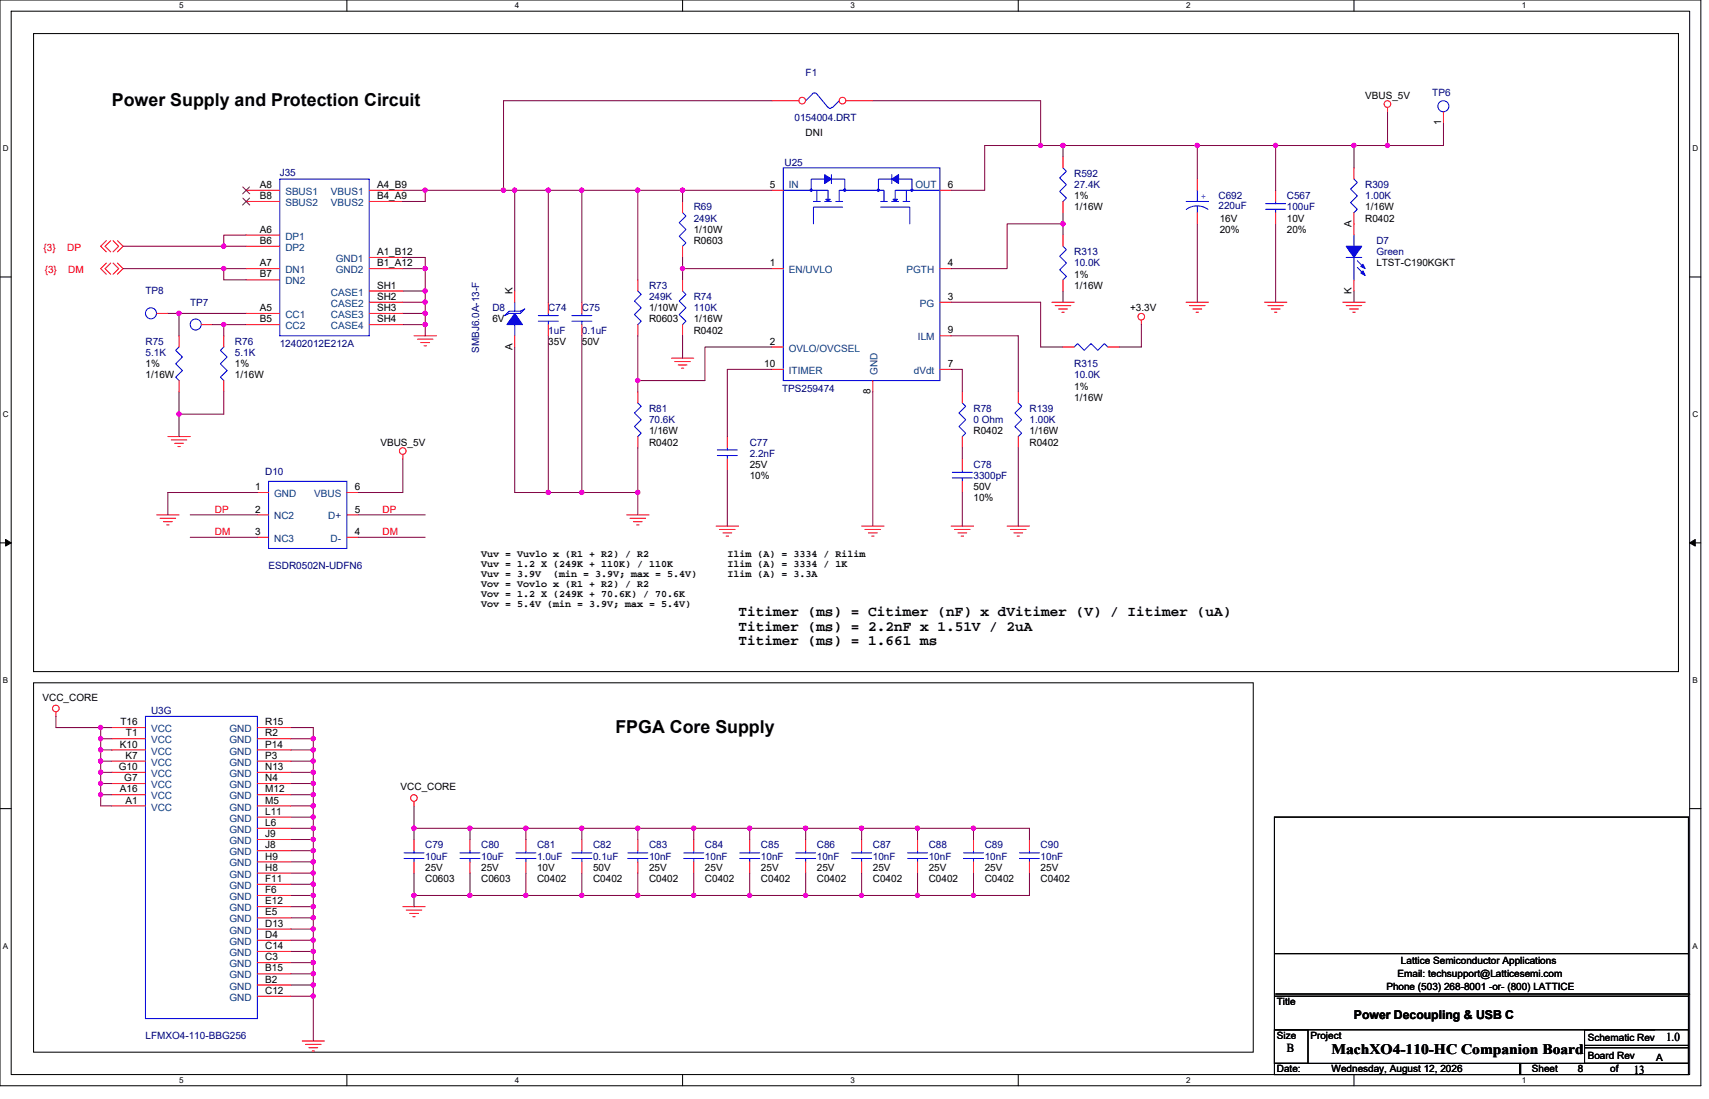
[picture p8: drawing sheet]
<svg xmlns="http://www.w3.org/2000/svg" width="213mm" height="137mm" viewBox="0 0 213 137" stroke-linecap="round" stroke-linejoin="round" font-family="sans-serif">
<path d="M0 0h212.3v135.5h-212.3zM1.4 1.4h209.5v132.7h-209.5z" fill="none" stroke="#000" stroke-width=".13"/>
<g fill="#fff">
<path d="M22.4 .1h.5v1.2h-.5z"/>
<path d="M22.4 134.3h.5v1.1h-.5z"/>
</g>
<path d="M43.3 0v1.4M43.3 134.1v1.4" fill="none" stroke="#000" stroke-width=".13"/>
<g fill="#fff">
<path d="M64.3 .1h.5v1.2h-.5z"/>
<path d="M64.3 134.3h.5v1.1h-.5z"/>
</g>
<path d="M85.2 0v1.4M85.2 134.1v1.4" fill="none" stroke="#000" stroke-width=".13"/>
<g fill="#fff">
<path d="M106.2 .1h.5v1.2h-.5z"/>
<path d="M106.2 134.3h.5v1.1h-.5z"/>
</g>
<path d="M127.1 0v1.4M127.1 134.1v1.4" fill="none" stroke="#000" stroke-width=".13"/>
<g fill="#fff">
<path d="M148.1 .1h.5v1.2h-.5z"/>
<path d="M148.1 134.3h.5v1.1h-.5z"/>
</g>
<path d="M169 0v1.4M169 134.1v1.4" fill="none" stroke="#000" stroke-width=".13"/>
<g fill="#fff">
<path d="M190 .1h.5v1.2h-.5z"/>
<path d="M190 134.3h.5v1.1h-.5z"/>
<path d="M.4 18h.7v1.1h-.7z"/>
<path d="M211.3 18h.7v1.1h-.7z"/>
<path d="M.4 51.1h.7v1.2h-.7z"/>
<path d="M211.3 51.1h.7v1.2h-.7z"/>
</g>
<path d="M0 34.6h1.4M210.9 34.6h1.4" fill="none" stroke="#000" stroke-width=".13"/>
<g fill="#fff">
<path d="M.4 84.3h.6v1.1h-.6z"/>
<path d="M211.3 84.3h.7v1.1h-.7z"/>
</g>
<path d="M0 67.8h1.4M210.9 67.8h1.4" fill="none" stroke="#000" stroke-width=".13"/>
<path d="M.7 67.3l.7 .5-.7 .4zM210.9 67.8l.7-.5v.9z" fill="#000" stroke="#000" stroke-width=".12"/>
<g fill="#fff">
<path d="M.4 117.5h.6v1.1h-.6z"/>
<path d="M211.3 117.5h.7v1.1h-.7z"/>
</g>
<g fill="none" stroke="#000" stroke-width=".13">
<path d="M4.2 4.2h205.3v79.6h-205.3zM4.2 85.2h152.3v46.1h-152.3zM0 100.9h1.4M159.1 102h51.7v32.1h-51.7zM159.1 119h51.7M210.9 100.9h1.4M159.1 128.5h4.2v4.2h-4.2zM159.1 132.7h51.7M159.1 124.3h51.7M159.1 128.5h47.5M159.3 124.1h51.6M189.7 132.7v1.4"/>
<path d="M189.8 132.7v1.4M197.8 128.5h13v4.2h-13zM197.8 130.8h13M197.8 130.5h13"/>
</g>
<g fill="none" stroke="#f00" stroke-width=".13">
<path d="M132.7 19.6v1.4M173.2 13.4v.6M180.2 14v1.4M13.3 30l-.7 .7 .7 .7M13.3 32.8l-.7 .7 .7 .7M13.8 30l-.7 .7 .7 .7M13.8 32.8l-.7 .7 .7 .7M14.1 30l.7 .7-.7 .7M14.1 32.8l.7 .7-.7 .7M14.7 30l.7 .7-.7 .7M14.7 32.8l.7 .7-.7 .7M30.7 25.1h4.2"/>
<path d="M30.7 23.7h4.2M30.7 39.1h4.2M30.7 33.5h4.2M30.7 34.9h4.2M30.7 29.3h4.2M30.7 30.7h4.2M46.1 32.1h4.2M46.1 33.5h4.2M46.1 23.7h4.2M46.1 25.1h4.2M46.1 36.3h4.2M46.1 37.7h4.2"/>
<path d="M46.1 39.1h4.2M68.5 37.7v1.4M79.6 34.9v1.4M131.3 37.7h2.8M131.7 38.1h2M132.2 38.6h1.1M132.6 39h.3M132.7 25.1v1.4M142.5 40v.5M148.1 37.7h2.8M148.5 38.1h2M148.9 38.6h1.1"/>
<path d="M149.3 39h.3M157.9 37.7h2.8M158.3 38.1h1.9M158.7 38.6h1.1M159.1 39h.3M159.3 23.7v1.4M159.3 26.5v1.4M167.6 37.7h2.8M168.1 38.1h1.9M168.5 38.6h1.1M168.9 39h.3M21 54.5h2.7"/>
<path d="M21.4 54.9h1.9M21.8 55.3h1.1M22.2 55.7h.3M30.7 40.5h4.2M46.1 40.5h4.2M50.3 56.7v.6M51.7 41.9h2.8M52.1 42.3h2M52.5 42.8h1.1M52.9 43.2h.3M68.5 40.5v1.4M79.6 40.5v1.4"/>
<path d="M83.8 44.7h2.8M84.2 45.1h2M84.7 45.6h1.1M85.1 46h.3M19.6 64.3h2.8M20 64.7h1.9M20.4 65.1h1.1M20.8 65.5h.3M78.2 64.3h2.8M78.7 64.7h1.9M79.1 65.1h1.1M79.5 65.5h.3"/>
<path d="M89.4 65.7h2.8M89.8 66.1h2M90.3 66.5h1.1M90.7 66.9h.3M107.6 65.7h2.8M108 66.1h1.9M108.4 66.5h1.1M108.8 66.9h.3M118.7 65.7h2.8M119.2 66.1h1.9M119.6 66.5h1.1M120 66.9h.3"/>
<path d="M125.7 65.7h2.8M126.2 66.1h1.9M126.6 66.5h1.1M127 66.9h.3M7 88.9v.5M50.3 113.2h2.8M50.7 113.6h2M51.1 114h1.1M51.5 114.4h.3M51.7 100v.6M51.7 104.8v1.4M51.7 107.6v1.4"/>
<path d="M58.7 104.8v1.4M58.7 107.6v1.4M37.7 129.9h2.8M38.1 130.3h2M38.6 130.8h1.1M39 131.2h.3"/>
<circle cx="173.2" cy="13" r=".42"/>
<circle cx="142.5" cy="39.5" r=".42"/>
<circle cx="50.3" cy="56.3" r=".42"/>
<circle cx="7" cy="88.4" r=".42"/>
<circle cx="51.7" cy="99.6" r=".42"/>
</g>
<g fill="none" stroke="#00f" stroke-width=".13">
<path d="M101.4 11.7l-.8 .9M102 11.7a.41 .41 0 0 0-.6 0M102 11.7l1.4 1.7M103.9 13.4a.26 .26 0 0 1-.3 .1 .26 .26 0 0 1-.2-.1M104.8 12.6l-.9 .8M34.9 22.4h11.2v19.5h-11.2zM67.2 39.4h2.5M68.5 39.1v.3M79.6 36.3l.5 .4-.9 .9 .9 .8-.9 .9 .9 .8-.5 .4M132.7 21l.4 .4-.8 .8 .8 .9-.8 .8 .8 .8-.4 .4M158 26.1h2.5M158 25.4h2.5"/>
<path d="M159.3 25.1v.3M159.3 26.1v.4M67.2 40.1h2.5M68.5 40.1v.4M50.4 107.1h2.5M50.4 106.4h2.5M51.7 106.2v.2M51.7 107.1v.5M57.4 107.1h2.5M57.4 106.4h2.5M58.7 106.2v.2M58.7 107.1v.5"/>
<circle cx="180.2" cy="13.3" r=".69"/>
</g>
<path d="M30.3 24.7l.9 .9M30.3 23.3l.9 .9M31.2 24.7l-.9 .9M31.2 23.3l-.9 .9" fill="none" stroke="#804000" stroke-width=".12"/>
<circle cx="100.1" cy="12.6" r=".42" fill="#fff" stroke="#f00" stroke-width=".13"/>
<path d="M96.4 12.6h3.3" fill="none" stroke="#f00" stroke-width=".13"/>
<circle cx="105.2" cy="12.6" r=".42" fill="#fff" stroke="#f00" stroke-width=".13"/>
<g fill="none" stroke="#f00" stroke-width=".13">
<path d="M105.6 12.6h3.4M19.6 39.1h1.4M64.3 36.3v1.4M72.6 37.7v1.4M85.2 25.1v1.4M85.2 30.7v1.4M85.2 34.9v1.4M96.4 33.5h1.4M96.4 23.7h1.4M117.3 37.7h1.4M117.3 33.5h1.4M117.3 23.7h1.4"/>
<path d="M132.7 29.3v1.4M132.7 34.9v1.4M149.5 22.4v1.3M149.5 26.5v1.4M169 21v1.4M169 26.5v2.8M169 34.9v1.4M22.4 41.9v1.4M22.4 47.5v1.4M25.1 40.5h1.4M27.9 41.9v1.4M27.9 47.5v1.4"/>
<path d="M64.3 41.9v1.4M72.6 40.5v1.4M79.6 48.9v1.4M79.6 54.5v1.4M85.2 40.5v1.4M90.8 54.5v1.4M90.8 57.3v1.4M96.4 43.3h1.4M96.4 46.1h1.4M109 47.5v1.4M117.3 46.1h1.4M117.3 41.9h1.4"/>
<path d="M120.1 48.9v1.4M120.1 54.5v1.4M120.1 57.3v1.4M127.1 48.9v1.4M127.1 54.5v1.4M132.7 43.3h1.4M138.3 43.3h1.4M32.1 61.5h1.4M32.1 64.3h1.4M32.1 67.1h1.4M43.3 67.1h1.4M43.3 61.5h1.4"/>
<path d="M43.3 64.3h1.4M120.1 60.1v1.4M14 90.8h4.2M14 92.2h4.2M14 93.6h4.2M14 95h4.2M14 96.4h4.2M14 97.8h4.2M14 99.2h4.2M32.1 90.8h4.2M32.1 92.2h4.2M32.1 93.6h4.2"/>
<path d="M32.1 95h4.2M32.1 96.4h4.2M32.1 97.8h4.2M32.1 99.2h4.2M14 100.6h4.2M32.1 100.6h4.2M32.1 102h4.2M32.1 103.4h4.2M32.1 104.8h4.2M32.1 106.2h4.2M32.1 107.6h4.2M32.1 109h4.2"/>
<path d="M32.1 110.4h4.2M32.1 111.8h4.2M32.1 113.2h4.2M32.1 114.6h4.2M32.1 116h4.2M32.1 117.3h4.2M32.1 118.7h4.2M65.7 104.8v1.4M65.7 107.6v1.4M72.6 104.8v1.4M72.6 107.6v1.4M79.6 104.8v1.4"/>
<path d="M79.6 107.6v1.4M86.6 104.8v1.4M86.6 107.6v1.4M93.6 104.8v1.4M93.6 107.6v1.4M100.6 104.8v1.4M100.6 107.6v1.4M107.6 104.8v1.4M107.6 107.6v1.4M114.6 104.8v1.4M114.6 107.6v1.4M121.5 104.8v1.4"/>
<path d="M121.5 107.6v1.4M128.5 104.8v1.4M128.5 107.6v1.4M32.1 120.1h4.2M32.1 121.5h4.2M32.1 122.9h4.2M32.1 124.3h4.2"/>
</g>
<g fill="none" stroke="#00f" stroke-width=".13">
<path d="M63 39.4l.6-.6h1.4l.5-.2-.5 .5h-1.4zM64.3 37.7v1.1M71.4 39.4h2.5M72.6 39.1v.3M85.2 26.5l.4 .5-.8 .8 .8 .8-.8 .9 .8 .8-.4 .4M85.2 36.3l.4 .4-.8 .9 .8 .8-.8 .9 .8 .8-.4 .4M97.8 21h19.5v26.5h-19.5zM97.8 23.7h4.2v1.4M101.3 23.7v-1.3h4.2v1.3M101.6 25.1h.8M102 23.7h1.4v1.4M103 25.1h.8"/>
<path d="M103.8 21.8v1.1M104.4 25.1h.8M104.8 25.1v-1.4h5.6v1.4M105.2 25.8h-3.6v2.1M109.7 23.7v-1.3h4.2v1.3M109.9 25.8h3.7v2.1M109.9 25.1h.9M111.3 25.1h.9M111.3 21.8v1.1M112.7 25.1h.9M113.2 23.7h-1.4v1.4M117.3 23.7h-4.1v1.4"/>
<path d="M132.7 30.7l.4 .5-.8 .8 .8 .8-.8 .9 .8 .8-.4 .4M148.1 25.1h2.8M148.1 26.1a2.29 2.29 0 0 1 2.7 0M149.5 25.7v.8M149.5 23.7v1.4M168.1 32.1h1.9M169 22.4l.5 .4-.9 .8 .9 .8-.9 .9 .9 .8-.5 .4M169 29.3v1.4M169 32.1v2.8M169.5 32.6l.8 .8M169.5 33.4l.8 .8M22.4 43.3l-.5 .4 .9 .9-.9 .8 .9 .8-.9 .9 .5 .4"/>
<path d="M27.9 43.3l-.4 .4 .9 .9-.9 .8 .9 .8-.9 .9 .4 .4M64.3 40.5v1.4M71.4 40.1h2.5M72.6 40.1v.4M79.6 50.3l.5 .4-.9 .8 .9 .9-.9 .8 .9 .9-.5 .4M89.6 56.9h2.5M89.6 56.2h2.5M90.8 55.9v.3M90.8 56.9v.4M118.9 59.6h2.5M118.9 58.9h2.5M120.1 50.3l.5 .4-.9 .8 .9 .9-.9 .8 .9 .9-.5 .4"/>
<path d="M120.1 58.7v.2M120.1 59.6v.5M127.1 50.3l.5 .4-.9 .8 .9 .9-.9 .8 .9 .9-.5 .4M134.1 43.3l.4-.4 .9 .8 .8-.8 .9 .8 .8-.8 .4 .4M33.5 60.1h9.8v8.4h-9.8zM18.2 89.4h13.9v37.7h-13.9zM64.4 107.1h2.5M64.4 106.4h2.5M65.7 106.2v.2M65.7 107.1v.5M71.4 107.1h2.5M71.4 106.4h2.5"/>
<path d="M72.6 106.2v.2M72.6 107.1v.5M78.4 107.1h2.5M78.4 106.4h2.5M79.6 106.2v.2M79.6 107.1v.5M85.4 107.1h2.5M85.4 106.4h2.5M86.6 106.2v.2M86.6 107.1v.5M92.4 107.1h2.4M92.4 106.4h2.4"/>
<path d="M93.6 106.2v.2M93.6 107.1v.5M99.3 107.1h2.5M99.3 106.4h2.5M100.6 106.2v.2M100.6 107.1v.5M106.3 107.1h2.5M106.3 106.4h2.5M107.6 106.2v.2M107.6 107.1v.5M113.3 107.1h2.5M113.3 106.4h2.5"/>
<path d="M114.6 106.2v.2M114.6 107.1v.5M120.3 107.1h2.5M120.3 106.4h2.5M121.5 106.2v.2M121.5 107.1v.5M127.3 107.1h2.5M127.3 106.4h2.5M128.5 106.2v.2M128.5 107.1v.5"/>
<circle cx="18.8" cy="39.1" r=".69"/>
<circle cx="24.4" cy="40.5" r=".69"/>
</g>
<g fill="#00f" stroke="#00f" stroke-width=".13">
<path d="M101.2 23.6h.2v.2h-.2z" fill-rule="evenodd"/>
<path d="M105.4 23.6h.2v.2h-.2z" fill-rule="evenodd"/>
<path d="M109.5 23.6h.2v.2h-.2z" fill-rule="evenodd"/>
<path d="M113.7 23.6h.2v.2h-.2z" fill-rule="evenodd"/>
<path d="M111.5 24.9h.5l-.2 .2z" fill-rule="evenodd"/>
<path d="M103.1 24.9h.6l-.3 .2z" fill-rule="evenodd"/>
<path d="M103 21.8l.8 .6-.8 .5z" fill-rule="evenodd"/>
<path d="M111.3 22.4l.9-.6v1.1z" fill-rule="evenodd"/>
<path d="M168.1 30.7h1.9l-1 1.4z" fill-rule="evenodd"/>
<path d="M170.2 33.8l.2 .6-.5-.3z" fill-rule="evenodd"/>
<path d="M170.2 33l.2 .5-.5-.2z" fill-rule="evenodd"/>
<path d="M64.3 39.1l.9 1.4h-1.9z" fill-rule="evenodd"/>
</g>
<g fill="none" stroke="#800040" stroke-width=".13">
<path d="M96.4 12.6h-33.5v11.1M109 12.6h20.9v5.6M129.9 18.2h2.8M129.9 18.2h-7v5.5h-4.2M132.7 18.2h16.8M132.7 18.2v1.4M149.5 18.2v4.2M149.5 18.2h9.8M159.3 18.2h9.7M159.3 18.2v5.5M169 18.2v2.8M169 18.2h4.2"/>
<path d="M173.2 14v4.2M180.2 15.4v2.8h-7M15.4 33.5h12.5M21 39.1h1.4M27.9 33.5h2.8M27.9 33.5v1.4h2.8M27.9 30.7h2.8M30.7 29.3h-2.8v1.4h-12.5M30.7 39.1h-8.3v2.8M50.3 23.7h2.8M50.3 32.1h2.8v1.4h-2.8M50.3 36.3h2.8"/>
<path d="M50.3 39.1h2.8M53.1 23.7v1.4h-2.8M53.1 33.5v2.8M53.1 36.3v1.4h-2.8M53.1 37.7v1.4M53.1 39.1v1.4M53.1 23.7h9.8M62.9 23.7h1.4M64.3 23.7v12.6M64.3 23.7h4.2M68.5 23.7v14M68.5 23.7h4.1"/>
<path d="M72.6 23.7v14M72.6 23.7h7M79.6 23.7h5.6M79.6 23.7v11.2M85.2 33.5h11.2M85.2 32.1v1.4M85.2 23.7h11.2M85.2 23.7v1.4M85.2 33.5v1.4M118.7 37.7h11.2v5.6h2.8M132.7 26.5v1.4M132.7 27.9v1.4"/>
<path d="M132.7 36.3v1.4M132.7 27.9h-7v5.6h-7M149.5 27.9v9.8M159.3 27.9v9.8M169 36.3v1.4M22.4 48.9v2.8M22.4 51.7v2.8M26.5 40.5h1.4M27.9 40.5h2.8M27.9 48.9v2.8h-5.5M27.9 40.5v1.4M50.3 40.5h2.8"/>
<path d="M50.3 57.3v4.2h-5.6M53.1 40.5v1.4M64.3 43.3v18.2h4.2M68.5 41.9v19.6M72.6 41.9v19.6M79.6 47.5v1.4M79.6 41.9v5.6M79.6 55.9v5.6M85.2 41.9v2.8M90.8 58.7v7M96.4 46.1h-5.6v8.4M96.4 43.3h-8.4v4.2h-8.4"/>
<path d="M109 48.9v16.8M118.7 41.9h8.4v7M118.7 46.1h1.4v2.8M120.1 55.9v1.4M127.1 55.9v9.8M142.5 40.5v2.8h-2.8M23.7 64.3h8.4M23.7 67.1h8.4M32.1 61.5h-11.1v2.8M44.7 64.3h8.4M44.7 67.1h8.4M68.5 61.5h4.1"/>
<path d="M72.6 61.5h7M79.6 61.5v2.8M120.1 61.5v4.2M7 89.4v1.4h5.6M12.6 96.4h1.4M12.6 93.6h1.4M12.6 95h1.4M12.6 97.8h1.4M12.6 99.2h1.4M12.6 92.2h1.4M12.6 90.8h1.4M12.6 92.2v1.4"/>
<path d="M12.6 93.6v1.4M12.6 97.8v2.8h1.4M12.6 95v1.4M12.6 96.4v1.4M12.6 90.8v1.4M36.3 90.8h2.8v1.4M36.3 92.2h2.8M36.3 93.6h2.8M36.3 95h2.8M36.3 96.4h2.8M36.3 97.8h2.8M36.3 99.2h2.8"/>
<path d="M39.1 92.2v1.4M39.1 93.6v1.4M39.1 95v1.4M39.1 96.4v1.4M39.1 97.8v1.4M39.1 99.2v1.4M36.3 100.6h2.8M36.3 102h2.8M36.3 103.4h2.8M36.3 104.8h2.8M36.3 106.2h2.8M36.3 107.6h2.8"/>
<path d="M36.3 109h2.8M36.3 110.4h2.8M36.3 111.8h2.8M36.3 113.2h2.8M36.3 114.6h2.8M36.3 116h2.8M36.3 117.3h2.8M36.3 118.7h2.8M39.1 100.6v1.4M39.1 102v1.4M39.1 103.4v1.4M39.1 104.8v1.4"/>
<path d="M39.1 106.2v1.4M39.1 107.6v1.4M39.1 109v1.4M39.1 110.4v1.4M39.1 111.8v1.4M39.1 113.2v1.4M39.1 114.6v1.4M39.1 116v1.3M39.1 117.3v1.4M39.1 118.7v1.4M51.7 100.6v2.8M51.7 109v2.8"/>
<path d="M51.7 111.8h7M51.7 103.4v1.4M51.7 111.8v1.4M51.7 103.4h7M58.7 109v2.8M58.7 111.8h7M58.7 103.4v1.4M58.7 103.4h7M65.7 109v2.8M65.7 111.8h6.9M65.7 103.4v1.4M65.7 103.4h6.9"/>
<path d="M72.6 103.4v1.4M72.6 109v2.8M72.6 103.4h7M72.6 111.8h7M79.6 103.4h7M79.6 103.4v1.4M79.6 109v2.8M79.6 111.8h7M86.6 103.4v1.4M86.6 109v2.8M86.6 103.4h7M86.6 111.8h7"/>
<path d="M93.6 103.4h7M93.6 111.8h7M93.6 103.4v1.4M93.6 109v2.8M100.6 111.8h7M100.6 103.4h7M100.6 103.4v1.4M100.6 109v2.8M107.6 109v2.8M107.6 103.4h7M107.6 111.8h7M107.6 103.4v1.4"/>
<path d="M114.6 109v2.8M114.6 103.4h6.9M114.6 111.8h6.9M114.6 103.4v1.4M121.5 109v2.8M121.5 103.4h7v1.4M121.5 103.4v1.4M128.5 109v2.8h-7M36.3 120.1h2.8M36.3 121.5h2.8M36.3 122.9h2.8M36.3 124.3h2.8"/>
<path d="M39.1 120.1v1.4M39.1 121.5v1.4M39.1 122.9v1.4M39.1 124.3v5.6"/>
</g>
<g fill="#f0f" stroke="#f0f" stroke-width=".13">
<circle cx="12.6" cy="93.6" r=".27"/>
<circle cx="12.6" cy="95" r=".27"/>
<circle cx="12.6" cy="90.8" r=".27"/>
<circle cx="12.6" cy="96.4" r=".27"/>
<circle cx="12.6" cy="92.2" r=".27"/>
<circle cx="12.6" cy="99.2" r=".27"/>
<circle cx="12.6" cy="97.8" r=".27"/>
<circle cx="39.1" cy="92.2" r=".27"/>
<circle cx="39.1" cy="93.6" r=".27"/>
<circle cx="39.1" cy="95" r=".27"/>
<circle cx="39.1" cy="97.8" r=".27"/>
<circle cx="39.1" cy="96.4" r=".27"/>
<circle cx="39.1" cy="100.6" r=".27"/>
<circle cx="39.1" cy="99.2" r=".27"/>
<circle cx="39.1" cy="103.4" r=".27"/>
<circle cx="39.1" cy="102" r=".27"/>
<circle cx="39.1" cy="104.8" r=".27"/>
<circle cx="39.1" cy="106.2" r=".27"/>
<circle cx="39.1" cy="109" r=".27"/>
<circle cx="39.1" cy="107.6" r=".27"/>
<circle cx="39.1" cy="110.3" r=".27"/>
<circle cx="39.1" cy="111.7" r=".27"/>
<circle cx="39.1" cy="113.1" r=".27"/>
<circle cx="39.1" cy="114.5" r=".27"/>
<circle cx="39.1" cy="115.9" r=".27"/>
<circle cx="39.1" cy="117.3" r=".27"/>
<circle cx="39.1" cy="120.1" r=".27"/>
<circle cx="39.1" cy="118.7" r=".27"/>
<circle cx="39.1" cy="121.5" r=".27"/>
<circle cx="39.1" cy="122.9" r=".27"/>
<circle cx="39.1" cy="124.3" r=".27"/>
<circle cx="51.7" cy="103.4" r=".27"/>
<circle cx="58.7" cy="103.4" r=".27"/>
<circle cx="72.6" cy="103.4" r=".27"/>
<circle cx="65.6" cy="103.4" r=".27"/>
<circle cx="86.6" cy="103.4" r=".27"/>
<circle cx="79.6" cy="103.4" r=".27"/>
<circle cx="93.6" cy="103.4" r=".27"/>
<circle cx="65.6" cy="111.7" r=".27"/>
<circle cx="72.6" cy="111.7" r=".27"/>
<circle cx="93.6" cy="111.7" r=".27"/>
<circle cx="58.7" cy="111.7" r=".27"/>
<circle cx="51.7" cy="111.7" r=".27"/>
<circle cx="86.6" cy="111.7" r=".27"/>
<circle cx="79.6" cy="111.7" r=".27"/>
<circle cx="107.6" cy="103.4" r=".27"/>
<circle cx="100.6" cy="103.4" r=".27"/>
<circle cx="121.5" cy="103.4" r=".27"/>
<circle cx="114.5" cy="103.4" r=".27"/>
<circle cx="107.6" cy="111.7" r=".27"/>
<circle cx="100.6" cy="111.7" r=".27"/>
<circle cx="114.5" cy="111.7" r=".27"/>
<circle cx="121.5" cy="111.7" r=".27"/>
<circle cx="62.9" cy="23.7" r=".27"/>
<circle cx="53.1" cy="23.7" r=".27"/>
<circle cx="22.3" cy="51.7" r=".27"/>
<circle cx="173.2" cy="18.1" r=".27"/>
<circle cx="129.9" cy="18.1" r=".27"/>
<circle cx="132.7" cy="18.1" r=".27"/>
<circle cx="159.2" cy="18.1" r=".27"/>
<circle cx="169" cy="18.1" r=".27"/>
<circle cx="64.2" cy="23.7" r=".27"/>
<circle cx="68.4" cy="23.7" r=".27"/>
<circle cx="72.6" cy="23.7" r=".27"/>
<circle cx="85.2" cy="23.7" r=".27"/>
<circle cx="79.6" cy="23.7" r=".27"/>
<circle cx="68.4" cy="61.5" r=".27"/>
<circle cx="72.6" cy="61.5" r=".27"/>
<circle cx="79.6" cy="47.5" r=".27"/>
<circle cx="79.6" cy="61.5" r=".27"/>
<circle cx="53.1" cy="33.5" r=".27"/>
<circle cx="53.1" cy="36.3" r=".27"/>
<circle cx="53.1" cy="37.7" r=".27"/>
<circle cx="53.1" cy="39.1" r=".27"/>
<circle cx="53.1" cy="40.5" r=".27"/>
<circle cx="27.9" cy="30.7" r=".27"/>
<circle cx="27.9" cy="33.5" r=".27"/>
<circle cx="149.5" cy="18.1" r=".27"/>
<circle cx="132.7" cy="27.9" r=".27"/>
<circle cx="22.3" cy="39.1" r=".27"/>
<circle cx="27.9" cy="40.5" r=".27"/>
<circle cx="85.2" cy="33.5" r=".27"/>
</g>
<g font-size="2.2">
<text x="14" y="13.2">Power Supply and Protection Circuit</text>
<text x="76.8" y="91.5">FPGA Core Supply</text>
</g>
<g font-size="1.8">
<text x="92.2" y="76.9">Titimer (ms) = Citimer (nF) x dVitimer (V) / Iitimer (uA)</text>
<text x="92.2" y="78.7">Titimer (ms) = 2.2nF x 1.51V / 2uA</text>
<text x="92.2" y="80.5">Titimer (ms) = 1.661 ms</text>
<text x="166.2" y="131.6">MachXO4-110-HC Companion Board</text>
</g>
<g font-size="1.5">
<text x="160.7" y="131.3">B</text>
<text x="169" y="127.1">Power Decoupling &amp; USB C</text>
<text x="208" y="129.9">1.0</text>
<text x="204" y="134.1">13</text>
</g>
<g font-size="1.2" fill="#000080">
<text x="100.6" y="9.5">F1</text>
<text x="99.2" y="15.1">0154004.DRT</text>
<text x="178.8" y="12">TP6</text>
<text x="34.9" y="21.9">J35</text>
<text x="97.9" y="20.7">U25</text>
<text x="134.1" y="22.1">R592</text>
<text x="134.1" y="23.5">27.4K</text>
<text x="170.4" y="23.5">R309</text>
<text x="86.6" y="26.3">R69</text>
<text x="86.6" y="27.7">249K</text>
<text x="152.1" y="24.9">C692</text>
<text x="152.1" y="26.1">220uF</text>
<text x="160.7" y="24.9">C567</text>
<text x="160.7" y="26.3">100uF</text>
<text x="170.4" y="24.9">1.00K</text>
<text x="134.1" y="31.9">R313</text>
<text x="134.1" y="33.3">10.0K</text>
<text x="171.8" y="30.5">D7</text>
<text x="171.8" y="31.9">Green</text>
<text x="18.2" y="36.7">TP8</text>
<text x="23.7" y="38.1">TP7</text>
<text x="61.5" y="38.8">D8</text>
<text x="68.5" y="38.8">C74</text>
<text x="68.5" y="41.6">1uF</text>
<text x="72.6" y="38.8">C75</text>
<text x="72.6" y="41.6">0.1uF</text>
<text x="81" y="36">R73</text>
<text x="81" y="37.4">249K</text>
<text x="86.6" y="37.4">R74</text>
<text x="86.6" y="38.8">110K</text>
<text x="18.2" y="43">R75</text>
<text x="18.2" y="44.4">5.1K</text>
<text x="29.3" y="43">R76</text>
<text x="29.3" y="44.4">5.1K</text>
<text x="34.9" y="43.3">12402012E212A</text>
<text x="59.8" y="44" transform="rotate(-90 59.8 44)">SMBJ6.0A-13-F</text>
<text x="134.1" y="45.8">R315</text>
<text x="134.1" y="47.2">10.0K</text>
<text x="81" y="51.4">R81</text>
<text x="81" y="52.8">70.6K</text>
<text x="97.6" y="48.9">TPS259474</text>
<text x="121.5" y="51.4">R78</text>
<text x="121.5" y="52.8">0 Ohm</text>
<text x="128.5" y="51.4">R139</text>
<text x="128.5" y="52.8">1.00K</text>
<text x="33.1" y="59.2">D10</text>
<text x="93.6" y="55.6">C77</text>
<text x="93.6" y="57">2.2nF</text>
<text x="121.5" y="58.4">C78</text>
<text x="121.5" y="59.8">3300pF</text>
<text x="33.5" y="71">ESDR0502N-UDFN6</text>
<text x="18.9" y="89.1">U3G</text>
<text x="53.1" y="105.9">C79</text>
<text x="53.1" y="107.3">10uF</text>
<text x="60.1" y="105.9">C80</text>
<text x="60.1" y="107.3">10uF</text>
<text x="67.1" y="105.9">C81</text>
<text x="67.1" y="107.3">1.0uF</text>
<text x="74" y="105.9">C82</text>
<text x="74" y="107.3">0.1uF</text>
<text x="81" y="105.9">C83</text>
<text x="81" y="107.3">10nF</text>
<text x="88" y="105.9">C84</text>
<text x="88" y="107.3">10nF</text>
<text x="95" y="105.9">C85</text>
<text x="95" y="107.3">10nF</text>
<text x="102" y="105.9">C86</text>
<text x="102" y="107.3">10nF</text>
<text x="109" y="105.9">C87</text>
<text x="109" y="107.3">10nF</text>
<text x="116" y="105.9">C88</text>
<text x="116" y="107.3">10nF</text>
<text x="122.9" y="105.9">C89</text>
<text x="122.9" y="107.3">10nF</text>
<text x="129.9" y="105.9">C90</text>
<text x="129.9" y="107.3">10nF</text>
<text x="18.2" y="129.6">LFMXO4-110-BBG256</text>
</g>
<g font-size="1.2">
<text x="100.6" y="16.9">DNI</text>
<text x="170.4" y="12.3">VBUS_5V</text>
<text x="179.9" y="15.6" transform="rotate(-90 179.9 15.6)">1</text>
<text x="32.4" y="23.5">A8</text>
<text x="47.1" y="23.5">A4_B9</text>
<text x="96.1" y="23.5">5</text>
<text x="118.3" y="23.5">6</text>
<text x="32.4" y="24.8">B8</text>
<text x="32.4" y="29">A6</text>
<text x="47.1" y="24.8">B4_A9</text>
<text x="86.6" y="29.1">1/10W</text>
<text x="134.1" y="24.9">1%</text>
<text x="134.1" y="26.3">1/16W</text>
<text x="152.3" y="27.7">16V</text>
<text x="152.3" y="29.1">20%</text>
<text x="160.7" y="29.1">20%</text>
<text x="160.7" y="27.7">10V</text>
<text x="168.7" y="28.4" transform="rotate(-90 168.7 28.4)">A</text>
<text x="170.4" y="26.3">1/16W</text>
<text x="170.4" y="27.7">R0402</text>
<text x="32.4" y="33.2">A7</text>
<text x="32.4" y="34.6">B7</text>
<text x="32.4" y="30.4">B6</text>
<text x="47.1" y="31.8">A1_B12</text>
<text x="47.1" y="33.2">B1_A12</text>
<text x="86.6" y="30.5">R0603</text>
<text x="96.1" y="33.2">1</text>
<text x="118.3" y="33.2">4</text>
<text x="134.1" y="34.6">1%</text>
<text x="171.8" y="33.3">LTST-C190KGKT</text>
<text x="32.4" y="38.8">A5</text>
<text x="32.4" y="40.2">B5</text>
<text x="47.1" y="36">SH1</text>
<text x="47.1" y="37.4">SH2</text>
<text x="47.1" y="38.8">SH3</text>
<text x="47.1" y="40.2">SH4</text>
<text x="61.5" y="40.2">6V</text>
<text x="64" y="36.7" transform="rotate(-90 64 36.7)">K</text>
<text x="81" y="38.8">1/10W</text>
<text x="81" y="40.2">R0603</text>
<text x="86.6" y="40.2">1/16W</text>
<text x="86.6" y="41.6">R0402</text>
<text x="118.3" y="41.6">9</text>
<text x="118.3" y="37.4">3</text>
<text x="134.1" y="36">1/16W</text>
<text x="141.1" y="38.8">+3.3V</text>
<text x="168.7" y="36.7" transform="rotate(-90 168.7 36.7)">K</text>
<text x="18.2" y="45.8">1%</text>
<text x="18.2" y="47.2">1/16W</text>
<text x="29.3" y="45.8">1%</text>
<text x="29.3" y="47.2">1/16W</text>
<text x="64" y="43.7" transform="rotate(-90 64 43.7)">A</text>
<text x="68.5" y="43">35V</text>
<text x="72.6" y="43">50V</text>
<text x="95.4" y="45.8">10</text>
<text x="96.1" y="43">2</text>
<text x="118.3" y="45.8">7</text>
<text x="108.7" y="49.2" transform="rotate(-90 108.7 49.2)">8</text>
<text x="134.1" y="48.6">1%</text>
<text x="134.1" y="50">1/16W</text>
<text x="47.5" y="55.6">VBUS_5V</text>
<text x="81" y="55.6">R0402</text>
<text x="81" y="54.2">1/16W</text>
<text x="93.6" y="58.4">25V</text>
<text x="93.6" y="59.8">10%</text>
<text x="121.5" y="54.2">R0402</text>
<text x="128.5" y="54.2">1/16W</text>
<text x="128.5" y="55.6">R0402</text>
<text x="31.9" y="61.2">1</text>
<text x="31.9" y="64">2</text>
<text x="44.3" y="61.2">6</text>
<text x="44.3" y="64">5</text>
<text x="121.5" y="62.6">10%</text>
<text x="121.5" y="61.2">50V</text>
<text x="31.9" y="66.8">3</text>
<text x="44.3" y="66.8">4</text>
<text x="60.1" y="69.5">Vuv = Vuvlo x (R1 + R2) / R2</text>
<text x="60.1" y="70.7">Vuv = 1.2 X (249K + 110K) / 110K</text>
<text x="60.1" y="72">Vuv = 3.9V</text>
<text x="69.1" y="72">(min = 3.9V; max = 5.4V)</text>
<text x="90.8" y="69.5">Ilim (A) = 3334 / Rilim</text>
<text x="90.8" y="70.7">Ilim (A) = 3334 / 1K</text>
<text x="90.8" y="72">Ilim (A) = 3.3A</text>
<text x="60.1" y="73.2">Vov = Vovlo x (R1 + R2) / R2</text>
<text x="60.1" y="74.5">Vov = 1.2 X (249K + 70.6K) / 70.6K</text>
<text x="60.1" y="75.7">Vov = 5.4V (min = 3.9V; max = 5.4V)</text>
<text x="5.3" y="87.5">VCC_CORE</text>
<text x="15" y="93.3">K10</text>
<text x="15" y="90.5">T16</text>
<text x="15.7" y="94.7">K7</text>
<text x="15.7" y="91.9">T1</text>
<text x="33.1" y="90.5">R15</text>
<text x="33.1" y="91.9">R2</text>
<text x="33.1" y="93.3">P14</text>
<text x="33.1" y="94.7">P3</text>
<text x="14.8" y="96.1">G10</text>
<text x="15" y="98.9">A16</text>
<text x="15.5" y="97.5">G7</text>
<text x="15.7" y="100.3">A1</text>
<text x="33.1" y="96.1">N13</text>
<text x="33.1" y="97.5">N4</text>
<text x="33.1" y="98.9">M12</text>
<text x="33.1" y="100.3">M5</text>
<text x="33.1" y="101.7">L11</text>
<text x="50" y="98.6">VCC_CORE</text>
<text x="33.1" y="103.1">L6</text>
<text x="33.1" y="104.5">J9</text>
<text x="33.1" y="105.9">J8</text>
<text x="33.1" y="107.3">H9</text>
<text x="33.1" y="108.7">H8</text>
<text x="33.1" y="110.1">F11</text>
<text x="33.1" y="111.5">F6</text>
<text x="33.1" y="112.9">E12</text>
<text x="53.1" y="108.7">25V</text>
<text x="53.1" y="110.1">C0603</text>
<text x="60.1" y="108.7">25V</text>
<text x="60.1" y="110.1">C0603</text>
<text x="67.1" y="108.7">10V</text>
<text x="67.1" y="110.1">C0402</text>
<text x="74" y="108.7">50V</text>
<text x="74" y="110.1">C0402</text>
<text x="81" y="108.7">25V</text>
<text x="81" y="110.1">C0402</text>
<text x="88" y="108.7">25V</text>
<text x="88" y="110.1">C0402</text>
<text x="95" y="108.7">25V</text>
<text x="95" y="110.1">C0402</text>
<text x="102" y="108.7">25V</text>
<text x="102" y="110.1">C0402</text>
<text x="109" y="108.7">25V</text>
<text x="109" y="110.1">C0402</text>
<text x="116" y="108.7">25V</text>
<text x="116" y="110.1">C0402</text>
<text x="122.9" y="108.7">25V</text>
<text x="122.9" y="110.1">C0402</text>
<text x="129.9" y="108.7">25V</text>
<text x="129.9" y="110.1">C0402</text>
<text x="33.1" y="114.3">E5</text>
<text x="33.1" y="115.7">D13</text>
<text x="33.1" y="117.1">D4</text>
<text x="33.1" y="118.4">C14</text>
<text x="33.1" y="119.8">C3</text>
<text x="33.1" y="121.2">B15</text>
<text x="33.1" y="122.6">B2</text>
<text x="33.1" y="124">C12</text>
<text x="159.4" y="125.5">Title</text>
<text x="173.1" y="123.5">Phone (503) 268-8001 -or- (800) LATTICE</text>
<text x="174.5" y="122">Email: techsupport@Latticesemi.com</text>
<text x="174.9" y="120.3">Lattice Semiconductor Applications</text>
<text x="159.4" y="129.6">Size</text>
<text x="163.6" y="129.6">Project</text>
<text x="198.2" y="129.9">Schematic Rev</text>
<text x="159.4" y="133.8">Date:</text>
<text x="166.2" y="133.8">Wednesday, August 12, 2026</text>
<text x="191.2" y="133.8">Sheet</text>
<text x="197" y="133.8">8</text>
<text x="198.2" y="132.2">Board Rev</text>
<text x="201" y="133.8">of</text>
<text x="206.8" y="132.4">A</text>
</g>
<g font-size="1.2" fill="#004080">
<text x="98.5" y="23.5">IN</text>
<text x="114.3" y="23.5">OUT</text>
<text x="35.6" y="25.7">SBUS2</text>
<text x="35.6" y="24.3">SBUS1</text>
<text x="35.6" y="29.9">DP1</text>
<text x="41.3" y="24.3">VBUS1</text>
<text x="41.3" y="25.7">VBUS2</text>
<text x="35.6" y="34.1">DN1</text>
<text x="35.6" y="35.5">DN2</text>
<text x="35.6" y="31.3">DP2</text>
<text x="41.9" y="32.7">GND1</text>
<text x="41.9" y="34.1">GND2</text>
<text x="98.5" y="34.1">EN/UVLO</text>
<text x="113.2" y="34.1">PGTH</text>
<text x="35.6" y="39.7">CC1</text>
<text x="35.6" y="41.1">CC2</text>
<text x="41.3" y="36.9">CASE1</text>
<text x="41.3" y="38.3">CASE2</text>
<text x="41.3" y="39.7">CASE3</text>
<text x="41.3" y="41.1">CASE4</text>
<text x="114.9" y="38.3">PG</text>
<text x="98.5" y="43.9">OVLO/OVCSEL</text>
<text x="98.5" y="46.7">ITIMER</text>
<text x="109.6" y="46.8" transform="rotate(-90 109.6 46.8)">GND</text>
<text x="114.1" y="46.7">dVdt</text>
<text x="114.6" y="42.5">ILM</text>
<text x="34.2" y="62">GND</text>
<text x="34.2" y="64.8">NC2</text>
<text x="39.2" y="62">VBUS</text>
<text x="41" y="64.8">D+</text>
<text x="34.2" y="67.6">NC3</text>
<text x="41.3" y="67.6">D-</text>
<text x="18.9" y="91.4">VCC</text>
<text x="18.9" y="92.8">VCC</text>
<text x="18.9" y="94.2">VCC</text>
<text x="18.9" y="95.6">VCC</text>
<text x="28.6" y="91.4">GND</text>
<text x="28.6" y="92.8">GND</text>
<text x="28.6" y="94.2">GND</text>
<text x="28.6" y="95.6">GND</text>
<text x="18.9" y="97">VCC</text>
<text x="18.9" y="98.4">VCC</text>
<text x="18.9" y="99.8">VCC</text>
<text x="18.9" y="101.2">VCC</text>
<text x="28.6" y="97">GND</text>
<text x="28.6" y="98.4">GND</text>
<text x="28.6" y="99.8">GND</text>
<text x="28.6" y="101.2">GND</text>
<text x="28.6" y="102.6">GND</text>
<text x="28.6" y="103.9">GND</text>
<text x="28.6" y="105.3">GND</text>
<text x="28.6" y="106.7">GND</text>
<text x="28.6" y="108.1">GND</text>
<text x="28.6" y="109.5">GND</text>
<text x="28.6" y="110.9">GND</text>
<text x="28.6" y="112.3">GND</text>
<text x="28.6" y="113.7">GND</text>
<text x="28.6" y="115.1">GND</text>
<text x="28.6" y="116.5">GND</text>
<text x="28.6" y="117.9">GND</text>
<text x="28.6" y="119.3">GND</text>
<text x="28.6" y="120.7">GND</text>
<text x="28.6" y="122.1">GND</text>
<text x="28.6" y="123.5">GND</text>
<text x="28.6" y="124.9">GND</text>
</g>
<text font-size="1.2" fill="#00f" x="149.9" y="24.9">+</text>
<g font-size="1.2" fill="#f00">
<text x="5.4" y="31.3">{3}</text>
<text x="5.6" y="34.1">{3}</text>
<text x="8.4" y="31.3">DP</text>
<text x="8.5" y="34.1">DM</text>
<text x="26.8" y="64">DP</text>
<text x="47.8" y="64">DP</text>
<text x="26.8" y="66.8">DM</text>
<text x="47.8" y="66.8">DM</text>
</g>
<g font-size="1">
<text x="22.4" y="1.1">5</text>
<text x="64.3" y="1.1">4</text>
<text x="106.2" y="1.1">3</text>
<text x="148.1" y="1.1">2</text>
<text x="190" y="1.1">1</text>
<text x=".4" y="18.9">D</text>
<text x="211.3" y="18.9">D</text>
<text x=".4" y="52">C</text>
<text x="211.3" y="52">C</text>
<text x=".4" y="85.2">B</text>
<text x="211.3" y="85.2">B</text>
<text x=".4" y="118.4">A</text>
<text x="211.3" y="118.4">A</text>
<text x="22.4" y="135.2">5</text>
<text x="64.3" y="135.2">4</text>
<text x="106.2" y="135.2">3</text>
<text x="148.1" y="135.2">2</text>
<text x="190" y="135.2">1</text>
</g>
</svg>
